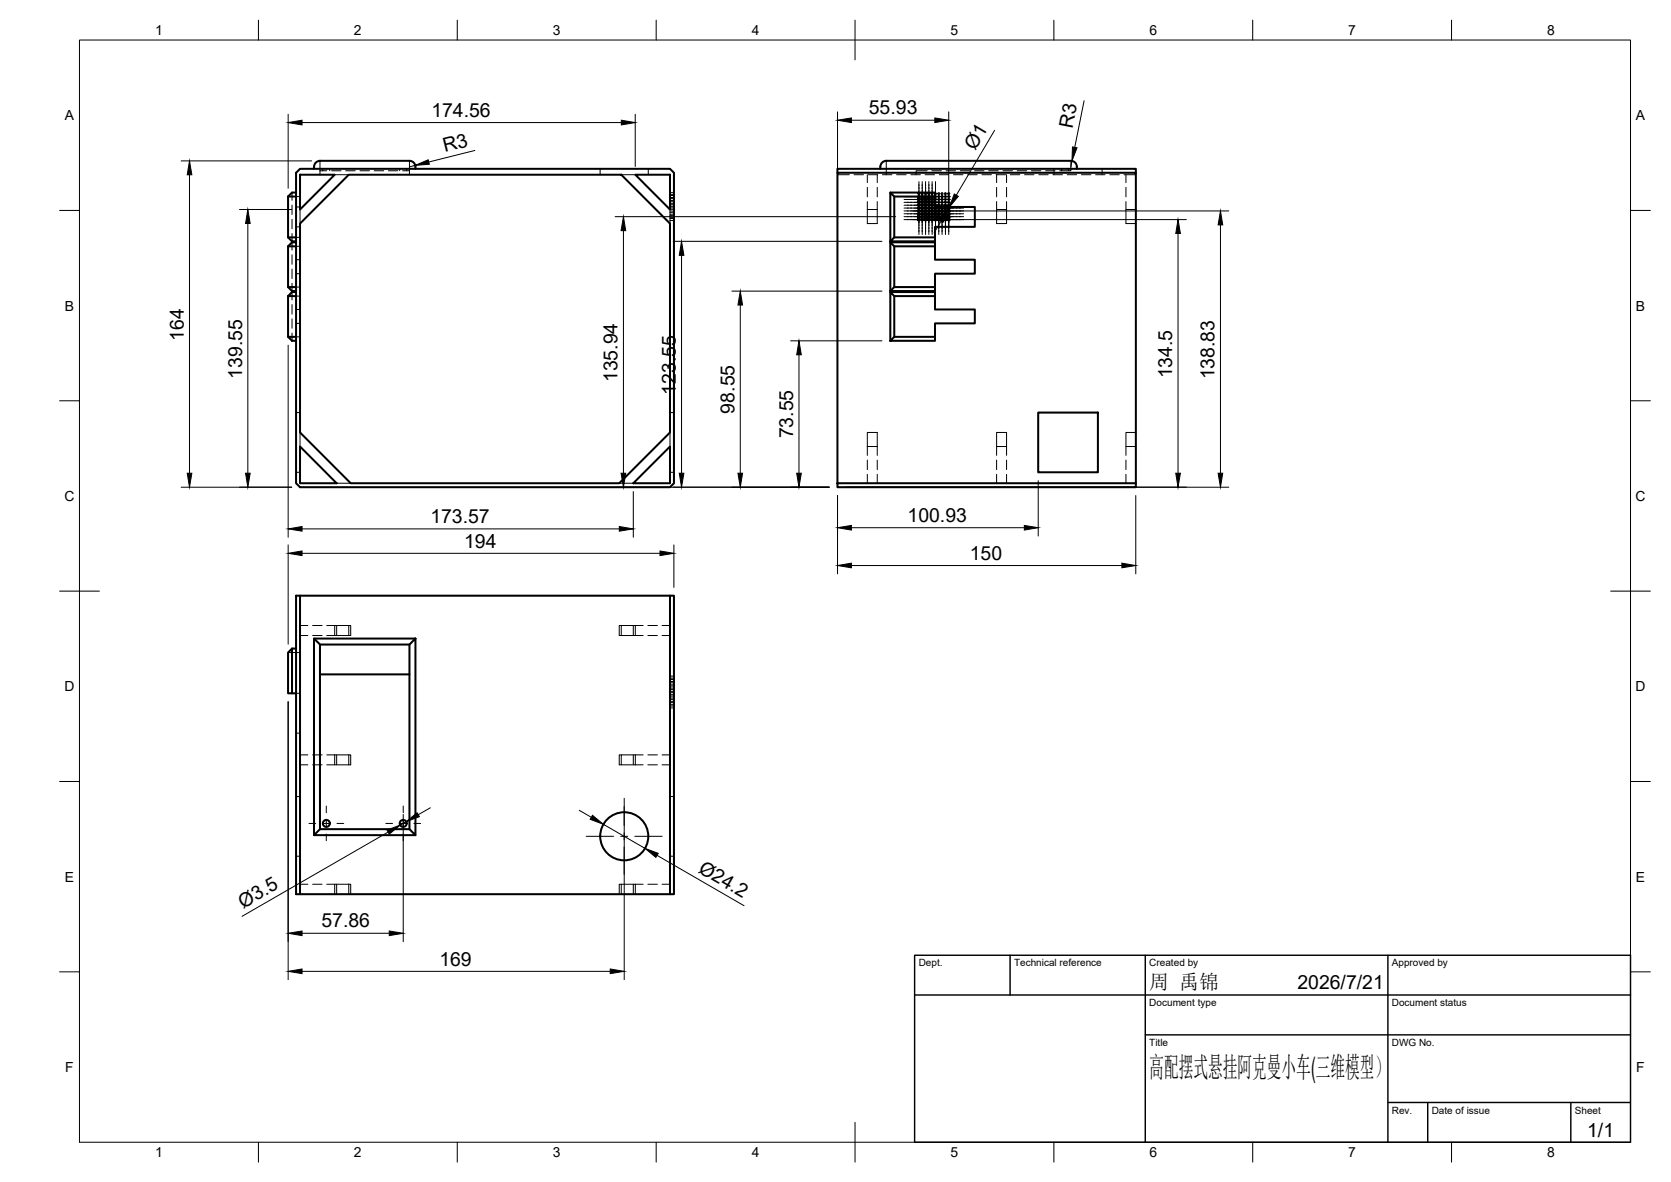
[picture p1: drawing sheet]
<svg xmlns="http://www.w3.org/2000/svg" width="420mm" height="297mm" viewBox="0 0 420 297" stroke-linecap="round" stroke-linejoin="round" font-family="sans-serif">
<!-- layer: Visible -->
<g fill="none" stroke="#000" stroke-width=".51">
<path d="M72.4 49.4v10.3l1 .9h1M72.4 59.7h2M72.4 49.4h2M74.4 43.4l1-1h93.1l1 1v78l-1 1h-93.1l-1-1zM74.4 48.4h-1l-1 1M75.4 43.9h8.8l-8.8 8.7zM79 42.4a1.63 1.63 0 0 1 1.5-2h22.5a1.6 1.6 0 0 1 1.5 2M87.7 43.9h68.5l12.3 12.3v52.5l-12.8 12.7h-67.5l-12.8-12.7v-52.5zM159.7 43.9h8.8v8.7zM210.6 43.4v-1h75v1M223.9 48.4h11.2v1h-10.2M224.9 59.7h10.2v.9h-11.2z"/>
<path d="M224.9 59.7v-10.3l-1-1v12.2M230.8 49.4l.2 .2 .3-.2M231.6 49.4l.3 .2 .2-.2M232.5 49.4l.2 .2 .3-.2M233.3 49.4l.3 .2 .2-.2M234.1 49.4l.3 .2 .2-.2M235 49.4l.1 .2M235.1 49.4v2.6h10v5h-10v2.7M235.1 51.3l-.1 .2 .1 .3M235.1 50.6l-.1 .2 .1 .2M235.1 49.9l-.1 .2 .1 .2M269.3 40.4h-46.4a1.63 1.63 0 0 0-1.6 2"/>
<path d="M269.3 40.4a1.6 1.6 0 0 1 1.5 2M72.4 74.4v10.3l1 .9h1M72.4 61.9v10.2l1 1h1M72.4 72.1h2M72.4 74.4h2M72.4 61.9h2M74.4 73.4h-1l-1 1M74.4 60.9h-1l-1 1M223.9 73.4h11.2v1h-10.2M223.9 60.9h11.2v1h-10.2M224.9 72.1h10.2v1h-11.2zM224.9 72.1v-10.2l-1-1v12.2"/>
<path d="M235.1 61.9v3.4h10v3.5h-10v3.3M235.1 74.4v3.4h10v3.5h-10v3.4M72.4 84.7h2M224.9 84.7h10.2v.9h-11.2zM224.9 84.7v-10.3l-1-1v12.2M75.4 112.2l9.2 9.2h-9.2zM168.5 112.2v9.2h-9.3zM261 103.7h15.1v15h-15.1zM210.6 121.4h75v1h-75zM210.6 121.4v-78h75v78M75.4 149.7h93.1M73.4 163v11.2h-1v-10.2l1-1h1"/>
<path d="M73.4 174.2h1M79 160.5h25.5M80.5 162h22.5M80.5 169.5h22.5M103.8 161.1l.7-.6v49.4l-1.5-1.5v-46.4zM80.5 208.4v-46.4l-1.5-1.5v49.4M103 208.4h-22.5l-1.5 1.5h25.5M75.4 224.7v-75h-1v75h95.1v-75h-1v75"/>
<circle cx="231" cy="51.5" r=".24"/>
<circle cx="231" cy="50.8" r=".24"/>
<circle cx="231" cy="53.7" r=".24"/>
<circle cx="231" cy="53" r=".24"/>
<circle cx="231" cy="52.3" r=".24"/>
<circle cx="231" cy="54.4" r=".24"/>
<circle cx="231" cy="50.1" r=".24"/>
<circle cx="231" cy="55.2" r=".24"/>
<circle cx="231.9" cy="54.4" r=".24"/>
<circle cx="231.9" cy="50.1" r=".24"/>
<circle cx="231.9" cy="50.8" r=".24"/>
<circle cx="231.9" cy="51.5" r=".24"/>
<circle cx="231.9" cy="55.2" r=".24"/>
<circle cx="231.9" cy="52.3" r=".24"/>
<circle cx="231.9" cy="53.7" r=".24"/>
<circle cx="231.9" cy="53" r=".24"/>
<circle cx="232.7" cy="55.2" r=".24"/>
<circle cx="232.7" cy="51.5" r=".24"/>
<circle cx="232.7" cy="53" r=".24"/>
<circle cx="232.7" cy="50.1" r=".24"/>
<circle cx="232.7" cy="52.3" r=".24"/>
<circle cx="232.7" cy="50.8" r=".24"/>
<circle cx="232.7" cy="54.4" r=".24"/>
<circle cx="232.7" cy="53.7" r=".24"/>
<circle cx="233.6" cy="50.8" r=".24"/>
<circle cx="233.6" cy="51.5" r=".24"/>
<circle cx="233.6" cy="53.7" r=".24"/>
<circle cx="233.6" cy="55.2" r=".24"/>
<circle cx="233.6" cy="54.4" r=".24"/>
<circle cx="233.6" cy="50.1" r=".24"/>
<circle cx="233.6" cy="53" r=".24"/>
<circle cx="233.6" cy="52.3" r=".24"/>
<circle cx="234.4" cy="50.8" r=".24"/>
<circle cx="234.4" cy="55.2" r=".24"/>
<circle cx="234.4" cy="53.7" r=".24"/>
<circle cx="234.4" cy="51.5" r=".24"/>
<circle cx="234.4" cy="53" r=".24"/>
<circle cx="234.4" cy="50.1" r=".24"/>
<circle cx="234.4" cy="52.3" r=".24"/>
<circle cx="234.4" cy="54.4" r=".24"/>
<circle cx="235.2" cy="53.7" r=".24"/>
<circle cx="235.2" cy="54.4" r=".24"/>
<circle cx="235.2" cy="53" r=".24"/>
<circle cx="235.2" cy="52.3" r=".24"/>
<circle cx="235.2" cy="55.2" r=".24"/>
<circle cx="236.1" cy="53.7" r=".24"/>
<circle cx="236.1" cy="55.2" r=".24"/>
<circle cx="236.1" cy="52.3" r=".24"/>
<circle cx="236.1" cy="54.4" r=".24"/>
<circle cx="236.1" cy="53" r=".24"/>
<circle cx="236.9" cy="52.3" r=".24"/>
<circle cx="236.9" cy="54.4" r=".24"/>
<circle cx="236.9" cy="53" r=".24"/>
<circle cx="236.9" cy="55.2" r=".24"/>
<circle cx="236.9" cy="53.7" r=".24"/>
<circle cx="237.7" cy="53.7" r=".24"/>
<circle cx="237.7" cy="55.2" r=".24"/>
<circle cx="237.7" cy="52.3" r=".24"/>
<circle cx="237.7" cy="53" r=".24"/>
<circle cx="237.7" cy="54.4" r=".24"/>
<circle cx="238.6" cy="52.3" r=".24"/>
<circle cx="238.6" cy="54.4" r=".24"/>
<circle cx="238.6" cy="53.7" r=".24"/>
<circle cx="238.6" cy="55.2" r=".24"/>
<circle cx="238.6" cy="53" r=".24"/>
<circle cx="82.1" cy="206.9" r=".88"/>
<circle cx="101.4" cy="206.9" r=".88"/>
<circle cx="157" cy="210.2" r="6"/>
</g>
<!-- layer: Hidden -->
<g fill="none" stroke="#000" stroke-width=".25">
<path d="M73.4 48.4v1.9M73.4 51.5v2.4M73.4 55.1v2.4M73.4 58.7v1.9M74.4 57h1M74.4 52h1M74.4 59.7h1M74.4 49.4h1M75.4 52.6v3.6M80.5 40.4v3.5M80.5 42.9h1.7M81.2 42.4v.5"/>
<path d="M82.9 42.4v.5M83.4 42.9h2.3M84.2 43.9h3.5M86.9 42.9h2.4M90.5 42.9h2.4M94.1 42.9h2.4M97.7 42.9h2.3M100.5 42.4v.5M102.3 42.4v.5M103 40.4v2.5h-1.8M103 42.9v1M150.9 42.4v1.5"/>
<path d="M156.2 43.9h3.5M163 42.4v1.5M168.5 52.6v3.6M168.5 55.4h1M168.5 54.9h1M168.5 52.5h1M168.5 52h1M168.5 49.6h1M168.5 49.1h1M168.5 50.4h1M168.5 49.9h1M168.5 53.3h1"/>
<path d="M168.5 52.8h1M168.5 54.7h1M168.5 54.2h1M168.5 51.8h1M168.5 51.3h1M168.5 48.9h1M168.5 48.4h1M168.5 51.1h1M168.5 50.6h1M168.5 54h1M168.5 53.5h1M210.6 43.9h3"/>
<path d="M214.7 43.9h2.4M218.1 52.6h2.5v3.6h-2.5zM218.1 43.9v2M218.1 47.1v2.4M218.1 50.7v1.9M218.3 43.9h2.4M220.6 43.9v2M220.6 47.1v2.4M220.6 50.7v1.9M221.9 43.9h2.4M222.8 40.4v3.5M225.4 43.9h2.4"/>
<path d="M229 43.9h2.4M230.8 49.4a.24 .24 0 0 1 .2-.3 .24 .24 0 0 1 .3 .3M231.6 49.4a.25 .25 0 0 1 .3-.3 .25 .25 0 0 1 .2 .3M232.5 49.4a.25 .25 0 0 1 .2-.3 .25 .25 0 0 1 .3 .3M232.6 43.9h2.4M233.1 42.9h-2.8v1M233.3 49.4a.24 .24 0 0 1 .2-.3 .24 .24 0 0 1 .3 .3M234.1 49.4a.25 .25 0 0 1 .3-.3 .25 .25 0 0 1 .2 .3M234.3 42.9h2.4M235 49.4a.25 .25 0 0 1 .3-.2 .25 .25 0 0 1 .2 .3 .25 .25 0 0 1-.4 .1M235.1 51.3a.25 .25 0 0 1 .4 .3 .25 .25 0 0 1-.4 .2M235.1 50.6a.25 .25 0 0 1 .4 .2 .25 .25 0 0 1-.4 .3"/>
<path d="M235.1 49.9a.26 .26 0 0 1 .4 .2 .26 .26 0 0 1-.4 .2M236.2 43.9h2.3M237.9 42.9h2.4M239.8 43.9h2.3M241.5 42.9h2.3M243.3 43.9h2.4M245 42.9h2.4M246.9 43.9h2.4M248.6 42.9h2.4M250.5 43.9h2.4M250.6 52.6h2.5v3.6h-2.5zM250.6 43.9v2"/>
<path d="M250.6 47.1v2.4M250.6 50.7v1.9M252.2 42.9h2.4M253.1 43.9v2M253.1 47.1v2.4M253.1 50.7v1.9M254 43.9h2.4M255.8 42.9h2.3M257.6 43.9h2.4M259.3 42.9h2.4M261.2 43.9h2.4M262.9 42.9h2.4"/>
<path d="M264.8 43.9h2.3M265 42.4v1.5M266.9 42.4v.5M268.3 43.9h2.4M268.7 42.4v.5M269.3 40.4v2.5h-2.8M271.9 43.9h2.4M275.5 43.9h2.4M277.1 42.4v1.5M279.1 43.9h2.3M282.6 43.9h3M283.1 43.9v2"/>
<path d="M283.1 47.1v2.4M283.1 50.7v1.9M285.6 52.6h-2.5v3.6h2.5M73.4 60.9v2M73.4 64v2.4M73.4 67.6v2.4M73.4 71.2v1.9M73.4 73.4v2M73.4 76.5v2.4M74.4 68.8h1M74.4 65.3h1M74.4 77.8h1"/>
<path d="M74.4 72.1h1M74.4 61.9h1M74.4 74.4h1M73.4 80.1v2.4M73.4 83.7v1.9M74.4 81.3h1M74.4 84.7h1M74.4 103.7h1M74.4 118.7h1M75.4 108.7v3.5M168.5 103.7h1M168.5 118.7h1"/>
<path d="M168.5 108.7v3.5M218.1 112.2v-3.5h2.5v5.7M218.1 112.2v2.2M218.1 115.6v2.4M218.1 119.2v2.2M218.1 112.2h2.5M220.6 115.6v2.4M220.6 119.2v2.2M250.6 112.2v-3.5h2.5v5.7M250.6 112.2v2.2M250.6 115.6v2.4M250.6 119.2v2.2"/>
<path d="M250.6 112.2h2.5M253.1 115.6v2.4M253.1 119.2v2.2M283.1 115.6v2.4M283.1 119.2v2.2M283.1 112.2h2.5M285.6 108.7h-2.5v5.7M84.6 121.4h3.6M155.7 121.4h3.5M75.4 159.7h2M75.4 157.2h2M78.6 159.7h2.4"/>
<path d="M78.6 157.2h2.4M82.2 157.2h5.5M84.2 157.2v2.5h-2M84.6 157.2v2.5M87.7 157.2h.5v2.5h-4M87.7 157.2v2.5M156.2 157.2h-.5v2.5h.5M159.2 157.2v2.5M159.7 157.2h-3.5v2.5h3.5M159.7 159.7h2M159.7 157.2h2M159.7 157.2v2.5"/>
<path d="M162.9 159.7h2.4M162.9 157.2h2.4M166.5 159.7h2M166.5 157.2h2M72.4 164h3M74.4 174.2h1M168.5 171.2h1M168.5 170.8h1M168.5 172.1h1M168.5 171.6h1M168.5 172.9h1M168.5 172.4h1"/>
<path d="M168.5 170.4h1M168.5 169.9h1M168.5 176.3h1M168.5 175.8h1M168.5 177.9h1M168.5 177.4h1M168.5 177.1h1M168.5 176.6h1M168.5 175.4h1M168.5 174.9h1M168.5 174.6h1M168.5 174.1h1"/>
<path d="M168.5 173.7h1M168.5 173.3h1M74.4 184.2h1M75.4 192.2h2M75.4 189.7h2M78.6 192.2h2.4M78.6 189.7h2.4M82.2 189.7h5.5M84.2 189.7v2.5h-2M84.6 189.7v2.5M87.7 189.7h.5v2.5h-4M87.7 189.7v2.5"/>
<path d="M156.2 189.7h-.5v2.5h.5M159.2 189.7v2.5M159.7 189.7h-3.5v2.5h3.5M159.7 189.7v2.5M159.7 192.2h2M159.7 189.7h2M162.9 192.2h2.4M162.9 189.7h2.4M166.5 192.2h2M166.5 189.7h2M74.4 200.2h1M74.4 215.2h1"/>
<path d="M168.5 200.2h1M168.5 215.2h1M75.4 222.2h2M78.6 222.2h2.4M82.2 222.2h5.5M84.2 222.2v2.5M84.6 222.2v2.5M87.7 222.2h.5v2.5M87.7 222.2v2.5M156.2 222.2h-.5v2.5M159.2 222.2v2.5M159.7 222.2h-3.5v2.5"/>
<path d="M159.7 222.2v2.5M159.7 222.2h2M162.9 222.2h2.4M166.5 222.2h2"/>
<circle cx="231" cy="48.7" r=".24"/>
<circle cx="231.9" cy="48.7" r=".25"/>
<circle cx="232.7" cy="48.7" r=".25"/>
<circle cx="233.5" cy="48.7" r=".25"/>
<circle cx="234.4" cy="48.7" r=".25"/>
<circle cx="235.2" cy="48.7" r=".24"/>
<circle cx="236" cy="49.4" r=".25"/>
<circle cx="236" cy="50.1" r=".25"/>
<circle cx="236" cy="48.7" r=".25"/>
<circle cx="236.1" cy="51.6" r=".26"/>
<circle cx="236.1" cy="50.8" r=".26"/>
<circle cx="236.9" cy="50.1" r=".25"/>
<circle cx="236.9" cy="48.7" r=".25"/>
<circle cx="236.9" cy="49.4" r=".25"/>
<circle cx="236.9" cy="51.6" r=".26"/>
<circle cx="236.9" cy="50.8" r=".26"/>
<circle cx="237.7" cy="50.1" r=".24"/>
<circle cx="237.7" cy="49.4" r=".24"/>
<circle cx="237.7" cy="48.7" r=".24"/>
<circle cx="237.7" cy="51.6" r=".25"/>
<circle cx="237.7" cy="50.8" r=".25"/>
<circle cx="238.5" cy="50.1" r=".25"/>
<circle cx="238.5" cy="48.7" r=".25"/>
<circle cx="238.5" cy="49.4" r=".25"/>
<circle cx="238.5" cy="51.6" r=".26"/>
<circle cx="238.5" cy="50.8" r=".26"/>
</g>
<!-- layer: BORDER -->
<g fill="none" stroke="#000" stroke-width=".25">
<path d="M20 10.1h390v276.9h-390zM65 5.1v5M115 5.1v5M165 5.1v5M215 5.1v10M265 5.1v5M315 5.1v5M365 5.1v5M15 52.9h5M410 52.9h5M15 100.7h5M410 100.7h5"/>
<path d="M15 148.6h10M405 148.6h10M15 196.4h5M410 196.4h5M15 244.2h5M410 244.2h5M65 287v5M115 287v5M165 287v5M215 282.1v9.9M265 287v5M315 287v5"/>
<path d="M365 287v5"/>
</g>
<!-- layer: TITLEBLOCK -->
<path d="M230 240.1h180v46.9h-180zM230 250h180M254 240.1v9.9M288 240.1v46.9M349 240.1v46.9M288 260.1h122M349 277.1h61M359 277.1v9.9M395 277.1v9.9" fill="none" stroke="#000" stroke-width=".36"/>
<!-- layer: Smart Centers -->
<g fill="none" stroke="#000" stroke-width=".25">
<path d="M227.3 49.4h11.7M227.3 50.1h11.7M227.3 50.8h11.7M227.3 51.6h11.7M227.3 52.3h15M227.3 55.2h15M227.3 53h15M227.3 53.7h15M227.3 54.4h15M231.1 45.6v13.3M231.9 45.6v13.3M232.7 45.6v13.3"/>
<path d="M233.6 45.6v13.3M234.4 45.6v13.3M235.2 45.6v13.3M236.1 48.5v10.4M236.9 48.5v10.4M237.7 48.5v10.4M238.5 48.5v10.4M77.7 206.9h1.7M81.2 206.9h1.7M82 202.6v1.6M82 206v1.8M82 209.6v1.7"/>
<path d="M84.7 206.9h1.7M97 206.9h1.7M100.5 206.9h1.8M101.4 202.6v1.6M101.4 206v1.8M101.4 209.6v1.7M104.1 206.9h1.6M147.4 210.2h6.9M156.1 210.2h1.7M157 200.6v6.9M157 209.3v1.8M157 212.9v6.8"/>
<path d="M159.6 210.2h6.9"/>
</g>
<!-- layer: FD_Dimensions -->
<g fill="none" stroke="#000" stroke-width=".25">
<path d="M72.5 28.7v18.6M75.9 30.8h80.3M119.4 37.8l-11.6 2.9M159.7 28.7v13.1M210.6 28.1v92.2M214.1 30.2h21M238.5 28.1v28.7M250.1 32.8l-9.6 16.3M272.6 25.3l-2.4 11.7M45.6 40.4h32.8M47.6 43.9v75M60.2 52.6h13.1"/>
<path d="M62.3 56.2v62.7M104.4 41.6l-1.4 .3M154.7 54.4h70.5M156.8 58v60.9M229.4 53h79.6M229.4 55.2h68.9M236.6 55.5l-1.7 3M238.7 52.1l-.3 .4M269.5 40.5l-.2 1.4M296.2 58.7v60.2M306.9 56.5v62.4M169.3 60.6h52.5"/>
<path d="M171.4 64.2v54.7M184 73.2h37.8M186.1 76.7v42.2M72.5 86.7v48.3M198.8 85.6h23M200.9 89.2v29.7M45.6 122.4h27.7M72.5 136.9v25M75.9 139.1h90M75.9 132.9h79.8M154.7 122.4h53.8M159.2 123.5v11.5"/>
<path d="M169.4 136.9v10.7M210.6 124.5v19.7M212.7 122.4h96.3M214.1 132.6h43.5M261 120.8v13.9M285.6 124.5v19.7M214.1 142.1h68M72.5 176.3v69.9M97.6 209.1l-36.7 21.2M101.4 204.6v32.1M102.1 206.5l-1.5 .9M108.2 203l-3 1.7"/>
<path d="M145.6 203.6l3.1 1.8M151.7 207.1l10.5 6.1M157 202.7v43.5M165.2 215l21.9 12.6M75.9 234.5h22M75.9 244.1h77.5"/>
</g>
<g fill="#000" stroke="#000" stroke-width=".25">
<path d="M72.5 30.8l3.4-.6v1.2zM156.2 30.2l3.5 .6-3.5 .6zM210.6 30.2l3.5-.6v1.2zM235.1 29.6l3.4 .6-3.4 .6zM269.7 36.9l1.1 .2-1.3 3.4zM47.6 40.4l.6 3.5h-1.1zM62.3 52.6l.6 3.6h-1.2zM104.4 41.6l3.3-1.4 .2 1.1zM156.8 54.4l.5 3.6h-1.1zM238.4 52.5l-1.2 3.3-1.1-.6zM239.9 48.8l1.1 .5-2.3 2.8zM296.2 55.2l.6 3.5h-1.2z"/>
<path d="M306.9 53l.5 3.5h-1.1zM171.4 60.6l.6 3.6h-1.2zM186.1 73.2l.6 3.5h-1.2zM200.9 85.6l.6 3.6h-1.2zM47.1 118.9h1.1l-.6 3.5zM61.7 118.9h1.2l-.6 3.5zM156.2 118.9h1.1l-.5 3.5zM170.8 118.9h1.2l-.6 3.5zM185.5 118.9h1.2l-.6 3.5zM200.3 118.9h1.2l-.6 3.5zM295.6 118.9h1.2l-.6 3.5zM306.3 118.9h1.1l-.5 3.5z"/>
<path d="M72.5 139.1l3.4-.6v1.1zM72.5 132.9l3.4-.6v1.2zM155.7 132.3l3.5 .6-3.5 .6zM165.9 138.5l3.5 .6-3.5 .5zM210.6 132.6l3.5-.6v1.2zM257.6 132l3.4 .6-3.4 .6zM210.6 142.1l3.5-.6v1.2zM282.1 141.5l3.5 .6-3.5 .6zM97.3 208.6l3.3-1.2-2.7 2.2zM102.1 206.5l2.8-2.3 .6 1zM149 204.9l2.7 2.2-3.3-1.2zM162.2 213.2l3.3 1.2-.6 1.1z"/>
<path d="M72.5 234.5l3.4-.5v1.1zM97.9 234l3.5 .5-3.5 .6zM72.5 244.1l3.4-.6v1.2zM153.4 243.5l3.6 .6-3.6 .6z"/>
</g>
<text font-size="7.2" x="289" y="270.6">高配摆式悬挂阿克曼小车(三维模型）</text>
<text font-size="5" x="289" y="248.5">周 禹锦</text>
<g font-size="4.9">
<text x="108.5" y="29.3">174.56</text>
<text x="218.5" y="28.8">55.93</text>
<text x="269.7" y="32.3" transform="rotate(-79 269.7 32.3)">R3</text>
<text x="111.8" y="38.2" transform="rotate(-14 111.8 38.2)">R3</text>
<text x="245.2" y="38" transform="rotate(-59 245.2 38)">Ø1</text>
<text x="46.2" y="85.6" transform="rotate(-90 46.2 85.6)">164</text>
<text x="60.9" y="95.2" transform="rotate(-90 60.9 95.2)">139.55</text>
<text x="294.7" y="95.1" transform="rotate(-90 294.7 95.1)">134.5</text>
<text x="305.4" y="95.3" transform="rotate(-90 305.4 95.3)">138.83</text>
<text x="155.3" y="96.1" transform="rotate(-90 155.3 96.1)">135.94</text>
<text x="169.9" y="99.2" transform="rotate(-90 169.9 99.2)">123.55</text>
<text x="184.7" y="103.9" transform="rotate(-90 184.7 103.9)">98.55</text>
<text x="199.4" y="110.2" transform="rotate(-90 199.4 110.2)">73.55</text>
<text x="108.2" y="131.5">173.57</text>
<text x="228.2" y="131.2">100.93</text>
<text x="116.7" y="137.6">194</text>
<text x="243.9" y="140.7">150</text>
<text x="175.3" y="219" transform="rotate(30 175.3 219)">Ø24.2</text>
<text x="61.1" y="228.4" transform="rotate(-30 61.1 228.4)">Ø3.5</text>
<text x="80.8" y="233.1">57.86</text>
<text x="110.5" y="242.6">169</text>
<text x="326.2" y="248.5">2026/7/21</text>
<text x="399.1" y="285.7">1/1</text>
</g>
<g font-size="3.5">
<text x="39" y="8.8">1</text>
<text x="89" y="8.8">2</text>
<text x="139" y="8.8">3</text>
<text x="189" y="8.8">4</text>
<text x="239" y="8.8">5</text>
<text x="289" y="8.8">6</text>
<text x="339" y="8.8">7</text>
<text x="389" y="8.8">8</text>
<text x="16.3" y="30.2">A</text>
<text x="411.3" y="30.2">A</text>
<text x="16.3" y="78">B</text>
<text x="411.3" y="78">B</text>
<text x="16.2" y="125.9">C</text>
<text x="411.2" y="125.9">C</text>
<text x="16.2" y="173.7">D</text>
<text x="411.2" y="173.7">D</text>
<text x="16.3" y="221.6">E</text>
<text x="411.3" y="221.6">E</text>
<text x="16.4" y="269.4">F</text>
<text x="411.4" y="269.4">F</text>
<text x="39" y="290.8">1</text>
<text x="89" y="290.8">2</text>
<text x="139" y="290.8">3</text>
<text x="189" y="290.8">4</text>
<text x="239" y="290.8">5</text>
<text x="289" y="290.8">6</text>
<text x="339" y="290.8">7</text>
<text x="389" y="290.8">8</text>
</g>
<g font-size="2.5">
<text x="231" y="242.9">Dept.</text>
<text x="255" y="242.9">Technical reference</text>
<text x="289" y="242.9">Created by</text>
<text x="350" y="242.9">Approved by</text>
<text x="289" y="252.8">Document type</text>
<text x="350" y="252.8">Document status</text>
<text x="289" y="262.9">Title</text>
<text x="350" y="262.9">DWG No.</text>
<text x="350" y="279.9">Rev.</text>
<text x="360" y="279.9">Date of issue</text>
<text x="396" y="279.9">Sheet</text>
</g>
</svg>
